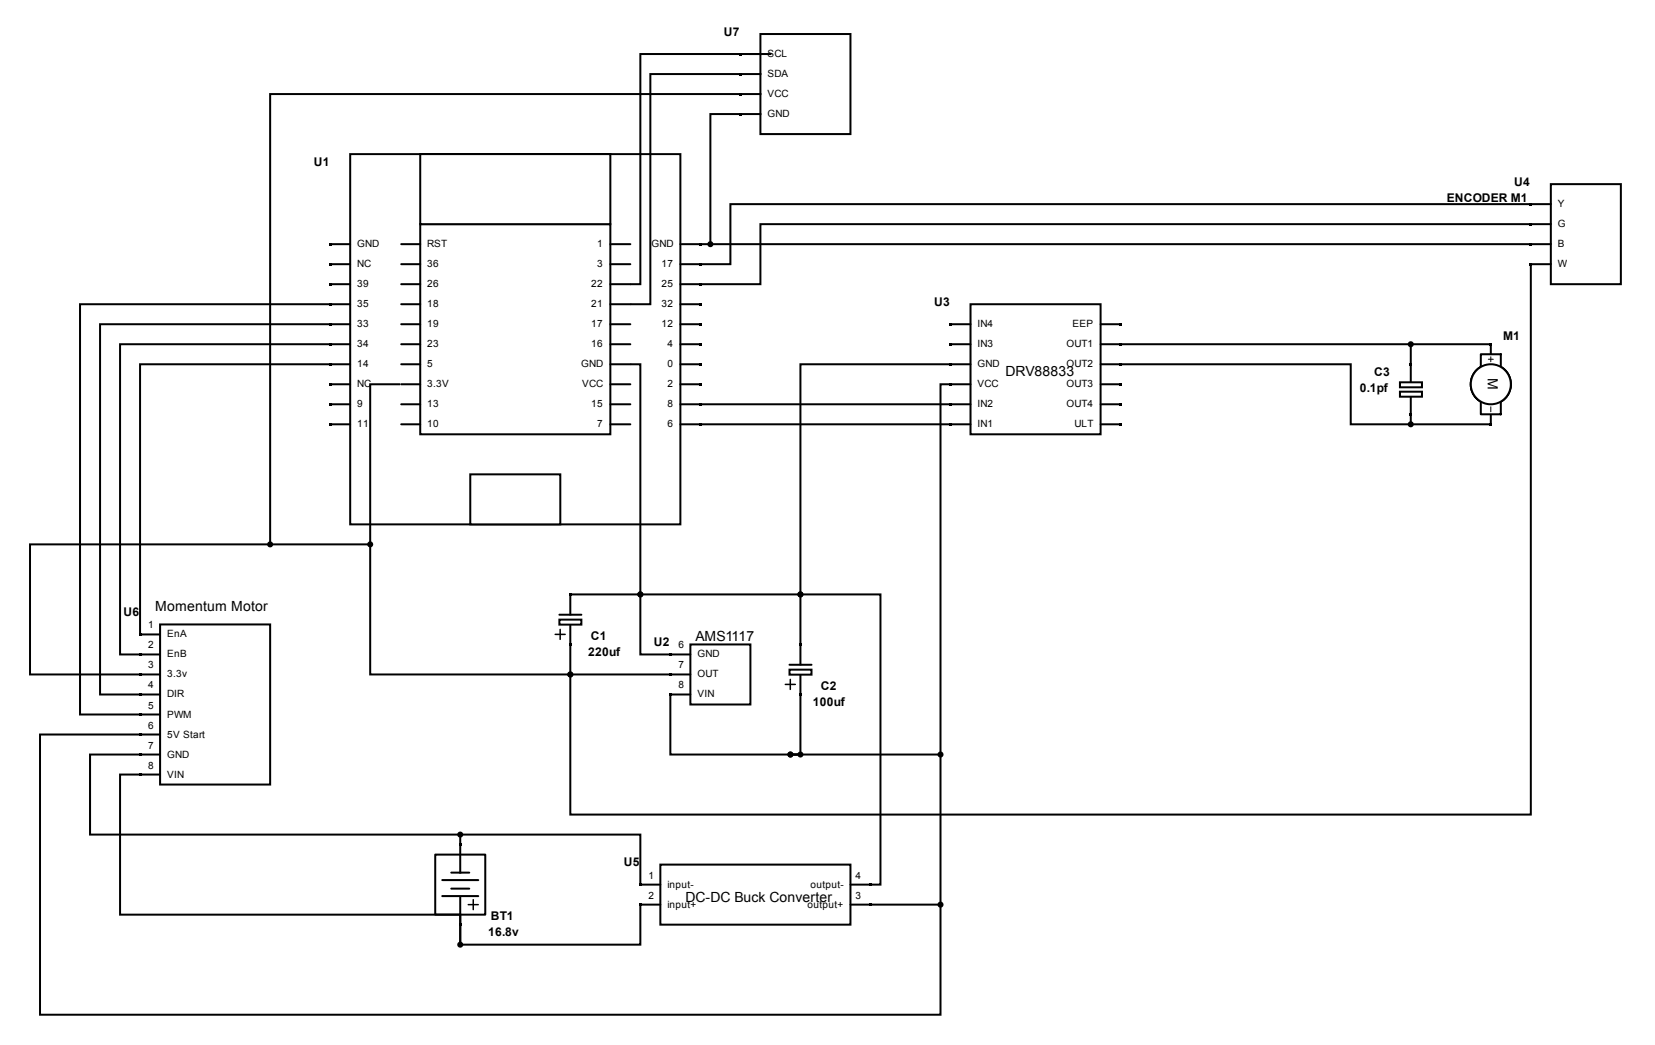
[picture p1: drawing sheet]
<svg xmlns="http://www.w3.org/2000/svg" width="437mm" height="276mm" viewBox="0 0 437 276" stroke-linecap="round" stroke-linejoin="round" font-family="sans-serif">
<g fill="#000">
<path d="M87 64.3h.5v.5h-.5zM87 69.6h.5v.5h-.5zM87 74.8h.5v.6h-.5zM105.5 64.3h.6v.5h-.6zM105.5 69.6h.6v.5h-.6zM105.5 74.8h.6v.6h-.6zM166.4 74.8h.5v.6h-.5zM166.4 69.6h.5v.5h-.5zM166.4 64.3h.5v.5h-.5zM184.9 74.8h.5v.6h-.5zM184.9 69.6h.5v.5h-.5zM184.9 64.3h.5v.5h-.5z"/>
<path d="M87 80.1h.5v.6h-.5zM87 85.4h.5v.6h-.5zM87 90.7h.5v.5h-.5zM87 96h.5v.5h-.5zM105.5 80.1h.6v.6h-.6zM105.5 85.4h.6v.6h-.6zM105.5 90.7h.6v.5h-.6zM105.5 96h.6v.5h-.6zM166.4 96h.5v.5h-.5zM166.4 90.7h.5v.5h-.5zM166.4 85.4h.5v.6h-.5zM166.4 80.1h.5v.6h-.5z"/>
<path d="M184.9 96h.5v.5h-.5zM184.9 90.7h.5v.5h-.5zM184.9 85.4h.5v.6h-.5zM184.9 80.1h.5v.6h-.5zM87 101.3h.5v.5h-.5zM87 106.6h.5v.5h-.5zM87 111.9h.5v.5h-.5zM105.5 101.3h.6v.5h-.6zM105.5 106.6h.6v.5h-.6zM105.5 111.9h.6v.5h-.6zM166.4 111.9h.5v.5h-.5zM166.4 106.6h.5v.5h-.5z"/>
<path d="M166.4 101.3h.5v.5h-.5zM184.9 111.9h.5v.5h-.5zM184.9 106.6h.5v.5h-.5zM184.9 101.3h.5v.5h-.5z"/>
</g>
<path d="M92.6 40.7h87.2v97.9h-87.2z" fill="#fff"/>
<path d="M92.6 40.7h87.2v97.9h-87.2z" fill="none" stroke="#000" stroke-width=".53"/>
<path d="M111.1 59.2h50.2v55.6h-50.2z" fill="#fff"/>
<path d="M111.1 59.2h50.2v55.6h-50.2z" fill="none" stroke="#000" stroke-width=".53"/>
<path d="M111.1 40.7h50.2v18.5h-50.2z" fill="#fff"/>
<path d="M111.1 40.7h50.2v18.5h-50.2z" fill="none" stroke="#000" stroke-width=".53"/>
<path d="M124.3 125.4h23.8v13.2h-23.8z" fill="#fff"/>
<g fill="none" stroke="#000" stroke-width=".53">
<path d="M87.5 64.5h5.1M87.5 69.8h5.1M87.5 75.1h5.1M106.1 64.5h5M106.1 69.8h5M106.1 75.1h5M161.3 64.5h5.3M161.3 69.8h5.3M161.3 75.1h5.3M179.8 64.5h5.3M179.8 69.8h5.3M179.8 75.1h5.3"/>
<path d="M87.5 80.4h5.1M87.5 85.7h5.1M87.5 91h5.1M87.5 96.3h5.1M106.1 80.4h5M106.1 85.7h5M106.1 91h5M106.1 96.3h5M161.3 80.4h5.3M161.3 85.7h5.3M161.3 91h5.3M161.3 96.3h5.3"/>
<path d="M179.8 80.4h5.3M179.8 85.7h5.3M179.8 91h5.3M179.8 96.3h5.3M87.5 101.6h5.1M87.5 106.8h5.1M87.5 112.1h5.1M106.1 101.6h5M106.1 106.8h5M106.1 112.1h5M161.3 101.6h5.3M161.3 106.8h5.3"/>
<path d="M161.3 112.1h5.3M179.8 101.6h5.3M179.8 106.8h5.3M179.8 112.1h5.3M124.3 125.4h23.8v13.2h-23.8z"/>
</g>
<path d="M176.9 172.7h.6v.5h-.6zM176.9 178h.6v.5h-.6zM176.9 183.3h.6v.5h-.6z" fill="#000"/>
<path d="M182.5 170.3h15.9v15.9h-15.9z" fill="#fff"/>
<path d="M177.5 173h5M177.5 178.3h5M182.5 170.3h15.9v15.9h-15.9zM177.5 183.5h5" fill="none" stroke="#000" stroke-width=".53"/>
<path d="M121.4 223h.5v.5h-.5zM121.4 244.1h.5v.5h-.5z" fill="#000"/>
<path d="M115 225.9h13.3v15.8h-13.3z" fill="#fff"/>
<path d="M166.6 96.3h2.7v76.7h7.9M105.8 101.6h-7.9v76.7h79.3M150.8 157.4v5M147.9 162.5h5.8M150.8 165v5.1M115 225.9h13.3v15.8h-13.3zM116.9 236.8h9.5M116.9 232.6h9.5M119.3 234.9h4.7M119.3 230.6h4.7M121.7 223.5v7.1M121.7 237v7.1" fill="none" stroke="#000" stroke-width=".53"/>
<path d="M146.8 167.7h2.6M148.1 166.3v2.7M123.8 239.1h2.6M125.1 237.8v2.6" fill="none" stroke="#000" stroke-width=".4"/>
<path d="M150.5 156.8h.5v.6h-.5zM150.5 170.1h.5v.5h-.5z" fill="#000"/>
<path d="M147.9 163.8h5.8v1.3h-5.8z" fill="#fff"/>
<path d="M147.9 163.8h5.8v1.3h-5.8zM208.7 175.7h5.8M211.6 170.6v5M211.6 178.3v5" fill="none" stroke="#000" stroke-width=".53"/>
<path d="M211.3 170.1h.5v.5h-.5zM211.3 183.3h.5v.5h-.5z" fill="#000"/>
<path d="M208.9 179.6v2.6M207.6 180.9h2.6" fill="none" stroke="#000" stroke-width=".4"/>
<path d="M208.7 177h5.8v1.3h-5.8z" fill="#fff"/>
<g fill="none" stroke="#000" stroke-width=".53">
<path d="M150.8 170.3v7.4M208.7 177h5.8v1.3h-5.8z"/>
<circle cx="150.8" cy="178.3" r=".53"/>
</g>
<g fill="#000">
<path d="M251 85.4h.5v.6h-.5zM251 90.7h.5v.5h-.5zM251 96h.5v.5h-.5zM295.9 96h.6v.5h-.6zM295.9 90.7h.6v.5h-.6zM295.9 85.4h.6v.6h-.6zM251 101.3h.5v.5h-.5zM251 106.6h.5v.5h-.5zM251 111.9h.5v.5h-.5zM295.9 111.9h.6v.5h-.6zM295.9 106.6h.6v.5h-.6zM295.9 101.3h.6v.5h-.6z"/>
<circle cx="150.8" cy="178.3" r=".53"/>
</g>
<path d="M256.5 80.4h34.4v34.4h-34.4z" fill="#fff"/>
<g fill="none" stroke="#000" stroke-width=".53">
<path d="M251.5 85.7h5M251.5 91h5M251.5 96.3h5M256.5 80.4h34.4v34.4h-34.4zM290.9 85.7h5.3M290.9 91h5.3M290.9 96.3h5.3M185.1 106.8h66.2M185.1 112.1h66.2M251.5 101.6h5M251.5 106.8h5M251.5 112.1h5"/>
<path d="M290.9 101.6h5.3M290.9 106.8h5.3M290.9 112.1h5.3"/>
</g>
<path d="M393.8 90.7h.5v.5h-.5zM393.8 111.9h.5v.5h-.5z" fill="#000"/>
<circle cx="394.1" cy="101.6" r="5.3" fill="#fff"/>
<circle cx="394.1" cy="101.6" r="5.3" fill="none" stroke="#000" stroke-width=".53"/>
<circle cx="394.1" cy="101.6" r="5.3" fill="#fff"/>
<g fill="none" stroke="#000" stroke-width=".53">
<path d="M394.1 91.2v2.2"/>
<circle cx="394.1" cy="101.6" r="5.3"/>
</g>
<path d="M391.4 93.6h5.3v3.5h-5.3z" fill="#fff"/>
<path d="M391.4 97.1v-3.5h5.3v3.5M394.1 109.8v2.1" fill="none" stroke="#000" stroke-width=".53"/>
<path d="M391.4 106.1h5.3v3.4h-5.3z" fill="#fff"/>
<path d="M391.4 106.1v3.4h5.3v-3.4" fill="none" stroke="#000" stroke-width=".53"/>
<circle cx="394.1" cy="101.6" r="5.3" fill="#fff"/>
<g fill="none" stroke="#000" stroke-width=".53">
<path d="M296.2 96.3h60.8v15.8h37.1M296.2 91h97.9M372.9 96.5v4.3M372.9 105v4.2"/>
<circle cx="394.1" cy="101.6" r="5.3"/>
</g>
<path d="M393.4 94.9h1.3M394.1 94.3v1.3M394.1 107.5v1.3" fill="none" stroke="#000" stroke-width=".26"/>
<path d="M372.6 96h.6v.5h-.6zM372.6 109.2h.6v.6h-.6z" fill="#000"/>
<path d="M370.1 101h5.8v1.4h-5.8z" fill="#fff"/>
<path d="M370.1 101h5.8v1.4h-5.8z" fill="none" stroke="#000" stroke-width=".53"/>
<path d="M370.1 103.5h5.8v1.3h-5.8z" fill="#fff"/>
<g fill="none" stroke="#000" stroke-width=".53">
<path d="M372.9 91.5v4.8M370.1 103.5h5.8v1.3h-5.8zM372.9 109.5v2.1"/>
<circle cx="372.9" cy="91" r=".53"/>
<circle cx="372.9" cy="112.1" r=".53"/>
</g>
<g fill="#000">
<path d="M404.4 53.7h.5v.5h-.5zM404.4 59h.5v.5h-.5zM404.4 64.3h.5v.5h-.5zM404.4 69.6h.5v.5h-.5z"/>
<circle cx="372.9" cy="91" r=".53"/>
<circle cx="372.9" cy="112.1" r=".53"/>
</g>
<path d="M409.9 48.7h18.6v26.4h-18.6z" fill="#fff"/>
<g fill="none" stroke="#000" stroke-width=".53">
<path d="M404.6 54h-211.5v15.8h-8M404.6 59.2h-203.6v15.9h-15.9M404.9 54h5M404.9 59.2h5M409.9 48.7h18.6v26.4h-18.6zM185.1 64.5h219.5M404.6 69.8v145.5h-253.8v-36.5M404.9 64.5h5M404.9 69.8h5M251.3 101.6h-2.7v97.8h-39.1M177.2 183.5v15.9h34.4v-15.9"/>
<circle cx="150.8" cy="178.3" r=".53"/>
<circle cx="208.9" cy="199.4" r=".53"/>
</g>
<g fill="#000">
<path d="M169 233.5h.5v.6h-.5zM169 238.8h.5v.6h-.5zM229.8 238.8h.6v.6h-.6zM229.8 233.5h.6v.6h-.6z"/>
<circle cx="150.8" cy="178.3" r=".53"/>
<circle cx="208.9" cy="199.4" r=".53"/>
</g>
<path d="M174.6 228.5h50.2v15.9h-50.2z" fill="#fff"/>
<g fill="none" stroke="#000" stroke-width=".53">
<path d="M248.6 199.9v39.2h-23.8M121.7 223.2v-2.6h47.6v13.2M169.3 239.1v10.6h-47.6v-5.3M169.5 233.8h5.1M169.5 239.1h5.1M174.6 228.5h50.2v15.9h-50.2zM224.8 233.8h5.3"/>
<circle cx="248.6" cy="199.4" r=".53"/>
</g>
<g fill="#000">
<path d="M36.8 167.4h.5v.5h-.5zM36.8 172.7h.5v.5h-.5zM36.8 178h.5v.5h-.5zM36.8 183.3h.5v.5h-.5zM36.8 188.6h.5v.5h-.5zM36.8 193.9h.5v.5h-.5zM36.8 199.2h.5v.5h-.5zM36.8 204.4h.5v.6h-.5z"/>
<circle cx="248.6" cy="199.4" r=".53"/>
</g>
<path d="M42.3 165h29.1v42.3h-29.1z" fill="#fff"/>
<g fill="none" stroke="#000" stroke-width=".53">
<path d="M87.3 96.3h-50.3v71.4M87.3 91h-55.6v82h5.3M87.3 85.7h-60.9v97.8h10.6M87.3 80.4h-66.1v108.4h15.8M251.3 96.3h-39.7v60.3M97.3 143.9h-89.4v34.4h29.1M150.8 157.1h17.9M169.8 157.1h41.8v13.2M212.1 157.1h20.6v76.7h-2.6M37.3 167.7h5M37.3 173h5M37.3 178.3h5"/>
<path d="M42.3 165h29.1v42.3h-29.1zM37 199.4h-13.2v21.2h97.3M37 194.1h-26.4v74.1h238v-28.6M37.3 183.5h5M37.3 188.8h5M37.3 194.1h5M37.3 199.4h5M209.5 199.4h1.6M37 204.7h-5.3v37h90v7.4M37.3 204.7h5"/>
<circle cx="97.9" cy="143.9" r=".53"/>
<circle cx="169.3" cy="157.1" r=".53"/>
<circle cx="211.6" cy="157.1" r=".53"/>
<circle cx="208.9" cy="199.4" r=".53"/>
<circle cx="211.6" cy="199.4" r=".53"/>
<circle cx="121.7" cy="220.6" r=".53"/>
<circle cx="248.6" cy="239.1" r=".53"/>
<circle cx="121.7" cy="249.7" r=".53"/>
</g>
<g fill="#000">
<path d="M195.4 14h.6v.5h-.6zM195.4 19.3h.6v.5h-.6zM195.4 24.6h.6v.5h-.6zM195.4 29.9h.6v.5h-.6z"/>
<circle cx="97.9" cy="143.9" r=".53"/>
<circle cx="169.3" cy="157.1" r=".53"/>
<circle cx="211.6" cy="157.1" r=".53"/>
<circle cx="208.9" cy="199.4" r=".53"/>
<circle cx="211.6" cy="199.4" r=".53"/>
<circle cx="121.7" cy="220.6" r=".53"/>
<circle cx="248.6" cy="239.1" r=".53"/>
<circle cx="121.7" cy="249.7" r=".53"/>
</g>
<path d="M201 9h23.8v26.4h-23.8z" fill="#fff"/>
<path d="M201 9h23.8v26.4h-23.8z" fill="none" stroke="#000" stroke-width=".53"/>
<path d="M198.4 14.3h5.2z" fill="#fff"/>
<g fill="none" stroke="#000" stroke-width=".53">
<path d="M195.7 14.3h-26.4v60.8h-2.7M195.7 19.6h-23.8v60.8h-5.3M196 14.3h7.6M196 19.6h5M195.7 30.2h-7.9v33.8M195.7 24.9h-124.3v118.4M196 24.9h5M196 30.2h5"/>
<circle cx="187.8" cy="64.5" r=".53"/>
<circle cx="71.4" cy="143.9" r=".53"/>
</g>
<g fill="#000">
<circle cx="187.8" cy="64.5" r=".53"/>
<circle cx="71.4" cy="143.9" r=".53"/>
</g>
<g font-size="3.7">
<text x="265.8" y="99.4">DRV88833</text>
<text x="393.3" y="100" transform="rotate(90 393.3 100)">M</text>
<text x="41" y="161.6">Momentum Motor</text>
<text x="183.8" y="169.5">AMS1117</text>
<text x="181.2" y="238.3">DC-DC Buck Converter</text>
</g>
<g font-size="3.2">
<text x="191.3" y="9.4">U7</text>
<text x="82.9" y="43.8">U1</text>
<text x="382.4" y="53.3">ENCODER M1</text>
<text x="400.3" y="49.1">U4</text>
<text x="246.9" y="80.8">U3</text>
<text x="397.4" y="89.8">M1</text>
<text x="363.3" y="99.3">C3</text>
<text x="359.4" y="103.5">0.1pf</text>
<text x="32.7" y="162.8">U6</text>
<text x="155.5" y="173.4">220uf</text>
<text x="156.2" y="169.1">C1</text>
<text x="172.8" y="170.7">U2</text>
<text x="217" y="182.4">C2</text>
<text x="214.9" y="186.6">100uf</text>
<text x="164.9" y="228.9">U5</text>
<text x="129.7" y="243.2">BT1</text>
<text x="129.1" y="247.4">16.8v</text>
</g>
<g font-size="2.6">
<text x="202.9" y="15.1">SCL</text>
<text x="202.9" y="20.4">SDA</text>
<text x="202.9" y="25.7">VCC</text>
<text x="202.9" y="30.9">GND</text>
<text x="411.8" y="54.7">Y</text>
<text x="94.4" y="65.3">GND</text>
<text x="112.9" y="65.3">RST</text>
<text x="157.9" y="65.3">1</text>
<text x="172.2" y="65.3">GND</text>
<text x="411.8" y="60">G</text>
<text x="411.8" y="65.3">B</text>
<text x="94.4" y="70.6">NC</text>
<text x="112.9" y="70.6">36</text>
<text x="157.9" y="70.6">3</text>
<text x="174.8" y="70.6">17</text>
<text x="411.8" y="70.6">W</text>
<text x="94.4" y="75.9">39</text>
<text x="112.9" y="75.9">26</text>
<text x="156.3" y="75.9">22</text>
<text x="174.8" y="75.9">25</text>
<text x="94.4" y="81.2">35</text>
<text x="112.9" y="81.2">18</text>
<text x="156.3" y="81.2">21</text>
<text x="174.8" y="81.2">32</text>
<text x="94.4" y="86.5">33</text>
<text x="112.9" y="86.5">19</text>
<text x="156.3" y="86.5">17</text>
<text x="174.8" y="86.5">12</text>
<text x="258.4" y="86.5">IN4</text>
<text x="283.5" y="86.5">EEP</text>
<text x="94.4" y="91.8">34</text>
<text x="112.9" y="91.8">23</text>
<text x="156.3" y="91.8">16</text>
<text x="176.4" y="91.8">4</text>
<text x="258.4" y="91.8">IN3</text>
<text x="281.9" y="91.8">OUT1</text>
<text x="94.4" y="97.1">14</text>
<text x="112.9" y="97.1">5</text>
<text x="153.7" y="97.1">GND</text>
<text x="176.4" y="97.1">0</text>
<text x="258.4" y="97.1">GND</text>
<text x="281.9" y="97.1">OUT2</text>
<text x="94.4" y="102.4">NC</text>
<text x="94.4" y="107.6">9</text>
<text x="112.9" y="102.4">3.3V</text>
<text x="112.9" y="107.6">13</text>
<text x="153.9" y="102.4">VCC</text>
<text x="156.3" y="107.6">15</text>
<text x="176.4" y="107.6">8</text>
<text x="176.4" y="102.4">2</text>
<text x="258.4" y="102.4">VCC</text>
<text x="258.4" y="107.6">IN2</text>
<text x="281.9" y="107.6">OUT4</text>
<text x="281.9" y="102.4">OUT3</text>
<text x="94.4" y="112.9">11</text>
<text x="112.9" y="112.9">10</text>
<text x="157.9" y="112.9">7</text>
<text x="176.4" y="112.9">6</text>
<text x="258.4" y="112.9">IN1</text>
<text x="284" y="112.9">ULT</text>
<text x="39.1" y="166.1">1</text>
<text x="39.1" y="171.4">2</text>
<text x="44.2" y="168.5">EnA</text>
<text x="44.2" y="173.8">EnB</text>
<text x="179.3" y="171.4">6</text>
<text x="184.3" y="173.8">GND</text>
<text x="39.1" y="176.7">3</text>
<text x="44.2" y="179.1">3.3v</text>
<text x="179.3" y="176.7">7</text>
<text x="184.3" y="179.1">OUT</text>
<text x="39.1" y="182">4</text>
<text x="44.2" y="184.3">DIR</text>
<text x="179.3" y="182">8</text>
<text x="184.3" y="184.3">VIN</text>
<text x="39.1" y="187.2">5</text>
<text x="44.2" y="189.6">PWM</text>
<text x="39.1" y="192.5">6</text>
<text x="39.1" y="197.8">7</text>
<text x="44.2" y="194.9">5V Start</text>
<text x="39.1" y="203.1">8</text>
<text x="44.2" y="200.2">GND</text>
<text x="44.2" y="205.5">VIN</text>
<text x="171.4" y="232.2">1</text>
<text x="226.1" y="232.2">4</text>
<text x="171.4" y="237.5">2</text>
<text x="176.4" y="234.6">input-</text>
<text x="176.4" y="239.9">input+</text>
<text x="213.4" y="239.9">output+</text>
<text x="214.2" y="234.6">output-</text>
<text x="226.1" y="237.5">3</text>
</g>
</svg>
